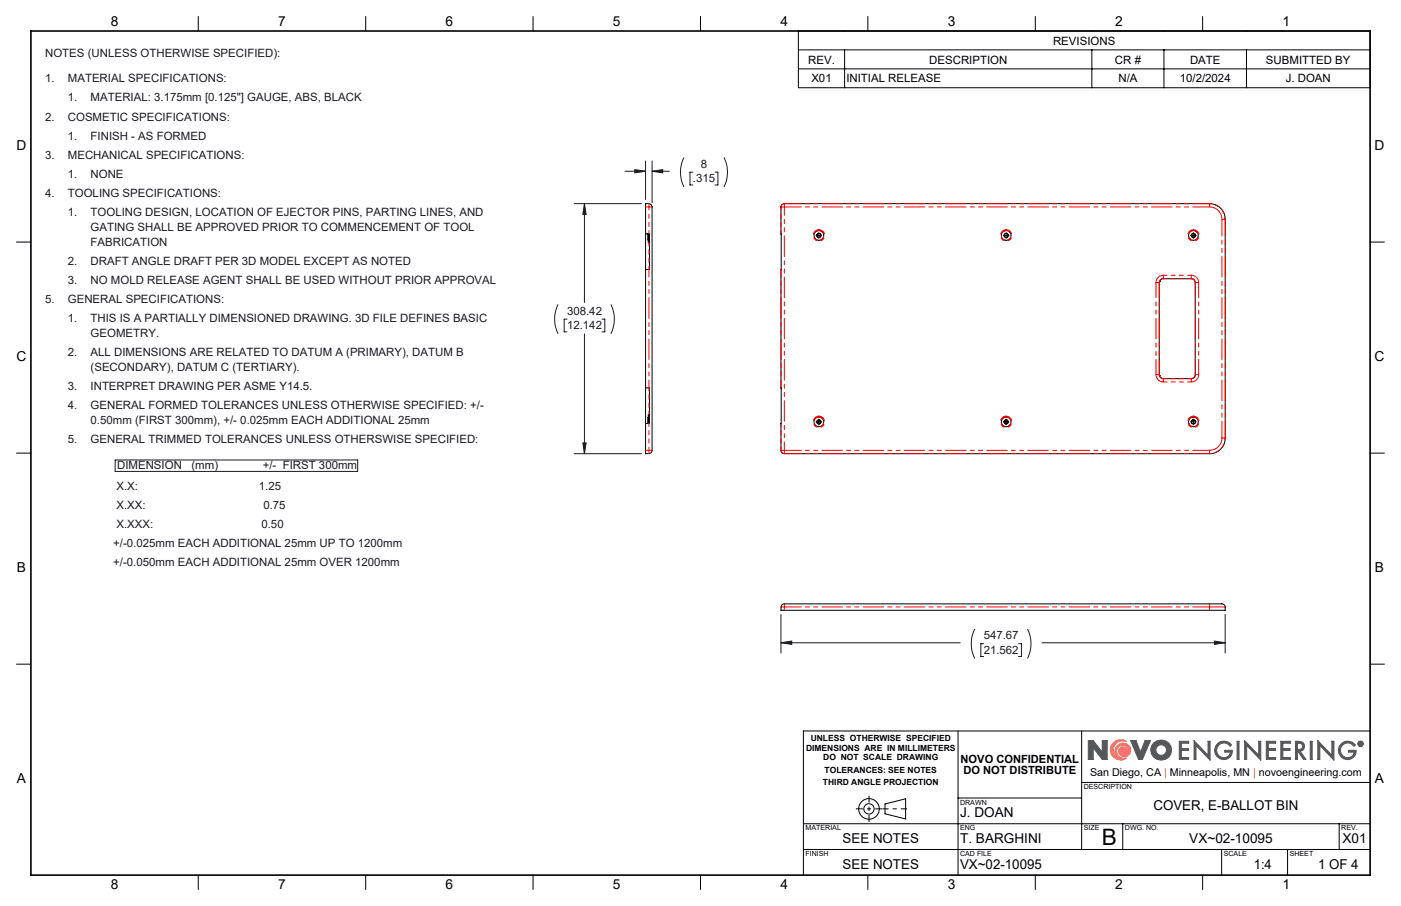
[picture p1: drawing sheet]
<svg xmlns="http://www.w3.org/2000/svg" width="432mm" height="279mm" viewBox="0 0 432 279" stroke-linecap="round" stroke-linejoin="round" font-family="sans-serif">
<g fill="none" stroke="#000" stroke-width=".31">
<path d="M61.1 5.1v4.5M112.7 5.1v4.5M164.3 5.1v4.5M215.9 5.1v4.5M267.5 5.1v4.5M319.1 5.1v4.5M370.7 5.1v4.5M5.1 74.6h4.4M199 62.8h1a1.03 1.03 0 0 1 1 1v75.1a.96 .96 0 0 1-1 1h-1zM199 72.1h1.2v11h-1.2M199.7 72.1l.1 1.9M199.8 72.1v2.8h.4"/>
<path d="M422.3 74.6h4.4M240.7 83.1v36.5M240.7 83.1h.1M240.7 83.1v-19.3a1.02 1.02 0 0 1 1-1h131.1a4.9 4.9 0 0 1 4.8 4.8v67.5a4.8 4.8 0 0 1-4.8 4.8h-131.1a.96 .96 0 0 1-1-1v-19.3M357.4 86.9l.4-.6 .6-.3h8.7a1.21 1.21 0 0 1 1.3 1.2v28.3a1.26 1.26 0 0 1-1.3 1.3h-8.5l-.7-.2-.5-.7M357.4 86.9v29M357.4 86.9h.1M199 119.6h1.2v11h-1.2M240.7 119.6h.1M357.4 115.9h.1M5.1 139.7h4.4M199.8 128.7l-.1 1.9"/>
<path d="M200.2 127.8h-.4v2.8M422.3 139.7h4.4M241 186.5l.5-.3h135.1a.97 .97 0 0 1 1 1v1h-136.9zM5.1 204.8h4.4M422.3 204.8h4.4M295.3 225.4v44.5M333.4 225.4v36.6M422.3 225.4h-174.7v44.5M247.6 254h174.7M272.8 247.9l6.3-1.6v6.3l-6.3-1.6zM295.3 246.1h38.1M333.4 241.3h88.9"/>
<path d="M346 254v8M412.7 254v8M61.1 269.9v4.4M112.7 269.9v4.4M164.3 269.9v4.4M215.9 269.9v4.4M247.6 262h174.7M267.5 269.9v4.4M319.1 269.9v4.4M370.7 269.9v4.4M376.5 262v7.9M396.8 262v7.9"/>
<circle cx="252.4" cy="72.6" r=".6"/>
<circle cx="252.4" cy="72.6" r=".66"/>
<circle cx="252.4" cy="72.6" r="1.51"/>
<circle cx="310.1" cy="72.6" r=".6"/>
<circle cx="310.1" cy="72.6" r=".65"/>
<circle cx="310.1" cy="72.6" r="1.5"/>
<circle cx="367.8" cy="72.6" r=".65"/>
<circle cx="367.8" cy="72.6" r="1.5"/>
<circle cx="367.8" cy="72.6" r=".6"/>
<circle cx="252.4" cy="130.1" r=".6"/>
<circle cx="252.4" cy="130.1" r=".65"/>
<circle cx="252.4" cy="130.1" r="1.49"/>
<circle cx="310.1" cy="130.1" r=".6"/>
<circle cx="310.1" cy="130.1" r="1.49"/>
<circle cx="310.1" cy="130.1" r=".64"/>
<circle cx="367.8" cy="130.1" r="1.49"/>
<circle cx="367.8" cy="130.1" r=".64"/>
<circle cx="367.8" cy="130.1" r=".6"/>
<circle cx="267.8" cy="249.5" r="1.59"/>
<circle cx="267.8" cy="249.5" r="3.2"/>
</g>
<path d="M200 74.9v8.2M200 72.1v-8.3M240.8 72.1v-8.3M200 119.6v8.2M200 138.9v-8.3M240.8 138.9v-8.3" fill="none" stroke="#f00" stroke-width=".31" stroke-dasharray="6.3 1.3 1.3 1.3 1.3 1.3" stroke-dashoffset="5.4"/>
<g fill="none" stroke="#f00" stroke-width=".31" stroke-dasharray="6.3 1.3 1.3 1.3 1.3 1.3">
<path d="M200 63.8h-1M200 63.8v-1M200 63.8h1M240.8 63.8h1M240.8 63.8a1 1 0 0 1 1-1M240.8 63.8h-.1M241.7 62.8h.1M241.8 62.8v1M372.8 62.8v1M372.8 62.8h.1M376.6 67.6a3.8 3.8 0 0 0-3.8-3.8M376.6 67.6h1"/>
<path d="M377.6 67.6h.1M356.3 87.1a2.25 2.25 0 0 1 2.2-2.2M357.3 87.1h-1M357.3 87.2v-.1M358.5 84.9v1M358.5 85.9a1.24 1.24 0 0 0-1.2 1.2M358.5 85.9h.1M367.1 85.9h.1M367.2 84.9v1M367.2 84.9a2.25 2.25 0 0 1 2.2 2.2M368.4 87.1a1.24 1.24 0 0 0-1.2-1.2M368.4 87.1v.1"/>
<path d="M369.4 87.1h-1M357.3 115.5h-1M357.3 115.5a1.24 1.24 0 0 0 1.2 1.3M357.3 115.5h.1M358.5 116.8v1M358.5 117.8a2.25 2.25 0 0 1-2.2-2.3M358.6 116.7l-.1 .1M367.2 116.8v1M367.2 116.8a1.24 1.24 0 0 0 1.2-1.3M367.2 116.8l-.1-.1M368.4 115.5h.1M369.4 115.5a2.25 2.25 0 0 1-2.2 2.3"/>
<path d="M369.4 115.5h-1M199 138.9h1M200 139.9v-1M200 138.9h1M240.7 138.9h.1M240.8 138.9h1M241.8 138.9v1M241.8 139.9a1 1 0 0 1-1-1M241.8 139.9h-.1M372.8 138.9v1M372.8 138.9a3.8 3.8 0 0 0 3.8-3.8M372.8 139.9h.1"/>
<path d="M376.6 135.1h1M377.6 135.1h.1M241.8 187.2l-.1 1M241.8 187.2h-1M241.8 186.2v1M372.8 186.2v1M372.8 188.2v-1M377.6 187.2h-4.8"/>
</g>
<path d="M241.8 63.8v75.1" fill="none" stroke="#f00" stroke-width=".31" stroke-dasharray="6.3 1.3 1.3 1.3 1.3 1.3" stroke-dashoffset="3.7"/>
<path d="M252.4 70.8a1.76 1.76 0 0 1 1.6 2.6 1.76 1.76 0 0 1-3 .3 1.76 1.76 0 0 1 1-2.8l.4-.1M310.1 70.8a1.76 1.76 0 0 1 1.6 2.6 1.76 1.76 0 0 1-3 .3 1.76 1.76 0 0 1 1-2.8l.4-.1M367.8 70.8a1.76 1.76 0 0 1 1.6 2.6 1.76 1.76 0 0 1-2.9 .3 1.76 1.76 0 0 1 .9-2.8l.4-.1M200 119.6v-36.5M240.8 119.6v-36.5M252.4 128.3a1.76 1.76 0 0 1 1.6 2.6 1.76 1.76 0 0 1-3 .3 1.76 1.76 0 0 1 1-2.8l.4-.1M310.1 128.3a1.76 1.76 0 0 1 1.6 2.6 1.76 1.76 0 0 1-3 .3 1.76 1.76 0 0 1 1-2.8l.4-.1M367.8 128.3a1.76 1.76 0 0 1 1.6 2.6 1.76 1.76 0 0 1-2.9 .3 1.76 1.76 0 0 1 .9-2.8l.4-.1" fill="none" stroke="#f00" stroke-width=".31" stroke-dasharray="6.3 1.3 1.3 1.3 1.3 1.3" stroke-dashoffset="4"/>
<path d="M372.8 62.8a4.8 4.8 0 0 1 4.8 4.8M377.6 135.1a4.8 4.8 0 0 1-4.8 4.8" fill="none" stroke="#f00" stroke-width=".31" stroke-dasharray="6.3 1.3 1.3 1.3 1.3 1.3" stroke-dashoffset="5.8"/>
<path d="M358.5 84.9h8.7M367.2 85.9h-8.7M358.5 116.8h8.7M367.2 117.8h-8.7" fill="none" stroke="#f00" stroke-width=".31" stroke-dasharray="6.3 1.3 1.3 1.3 1.3 1.3" stroke-dashoffset="5.2"/>
<path d="M357.3 87.1v28.4M369.4 87.1v28.4M356.3 115.5v-28.4M368.4 115.5v-28.4" fill="none" stroke="#f00" stroke-width=".31" stroke-dasharray="6.3 1.3 1.3 1.3 1.3 1.3" stroke-dashoffset="1.7"/>
<path d="M252.4 71.1a1.51 1.51 0 0 0-1.4 2.1 1.51 1.51 0 0 0 2.6 .3 1.51 1.51 0 0 0-.8-2.4h-.4M310.1 71.1a1.51 1.51 0 0 0-1.3 2.1 1.51 1.51 0 0 0 2.5 .3 1.51 1.51 0 0 0-.8-2.4h-.4M367.8 71.1a1.51 1.51 0 0 0-1.3 2.1 1.51 1.51 0 0 0 2.5 .3 1.51 1.51 0 0 0-.8-2.4h-.4M252.4 128.6a1.51 1.51 0 0 0-1.4 2.1 1.51 1.51 0 0 0 2.6 .3 1.51 1.51 0 0 0-.8-2.4h-.4M310.1 128.6a1.51 1.51 0 0 0-1.3 2.1 1.51 1.51 0 0 0 2.5 .3 1.51 1.51 0 0 0-.8-2.4h-.4M367.8 128.6a1.51 1.51 0 0 0-1.3 2.1 1.51 1.51 0 0 0 2.5 .3 1.51 1.51 0 0 0-.8-2.4h-.4" fill="none" stroke="#f00" stroke-width=".31" stroke-dasharray="6.3 1.3 1.3 1.3 1.3 1.3" stroke-dashoffset="4.8"/>
<path d="M241.8 62.8h131M372.8 63.8h-131M241.8 138.9h131M372.8 139.9h-131M372.8 187.2h-131" fill="none" stroke="#f00" stroke-width=".31" stroke-dasharray="6.3 1.3 1.3 1.3 1.3 1.3" stroke-dashoffset="1.1"/>
<path d="M377.6 67.6v67.5M376.6 135.1v-67.5" fill="none" stroke="#f00" stroke-width=".31" stroke-dasharray="6.3 1.3 1.3 1.3 1.3 1.3" stroke-dashoffset="1.2"/>
<path d="M342.7 229.6a3.1 3.1 0 0 1 4.5-.9 2.82 2.82 0 0 0-3.9 1.7 2.82 2.82 0 0 0 2.3 3.6 2.45 2.45 0 0 1-1.1-4.2 2.45 2.45 0 0 1 4 1.5 1.88 1.88 0 0 1-1.9 2.1 1.88 1.88 0 0 1-1.8-2.2l.6-.7a1.82 1.82 0 0 1 2.4 1.5 1.89 1.89 0 0 0-2.6-2 1.89 1.89 0 0 0-.3 3.3l1.5 .6 .8-.1a3.2 3.2 0 0 1-4-.2 3.2 3.2 0 0 1-.5-4z" fill="none" stroke="#f78d2a" stroke-width=".31"/>
<g fill="none" stroke="#555759" stroke-width=".31">
<path d="M336.9 230.6v3.6h-1.5v-5.8h1.5l2.8 3.6M336.9 230.6h.1M337 230.6l2.7 3.6h1.5v-5.8h-1.5v3.6M339.7 232h.1M348.5 228.4h1.6l1.4 3.6 1.4-3.6h1.7l-2.5 5.8h-1.2zM363.5 228.6h2.9v.6h-2.3v1.7h2.2v.5h-2.2v2.2h2.3v.6h-2.9zM368 228.4l4.3 4.5v-4.3h.7v5.8l-4.4-4.5v4.3h-.6zM375.4 229.2a2.89 2.89 0 0 1 4.2 .5l-.5 .5a2.26 2.26 0 0 0-3.2-.7 2.26 2.26 0 0 0-.5 3.2 2.26 2.26 0 0 0 3.3 .4l.5-1.1h-1.7v-.6h2.3a2.78 2.78 0 0 1-4 2.5 2.78 2.78 0 0 1-.4-4.7zM381.3 228.6h.6v5.6h-.6zM383.6 228.4l4.3 4.5v-4.3h.7v5.8l-4.4-4.5v4.3h-.6zM390.3 228.6h2.9v.6h-2.3v1.7h2.2v.5h-2.2v2.2h2.3v.6h-2.9zM394.8 228.6h2.9v.6h-2.3v1.7h2.2v.5h-2.2v2.2h2.3v.6h-2.9z"/>
<path d="M399.3 228.6a2.74 2.74 0 0 1 2.6 .8l.2 .8-.3 .9-1.1 .6 1.8 2.5h-.8l-1.7-2.5h-.1v2.5h-.6zM399.9 229.2l1.1 .1a1.02 1.02 0 0 1 0 1.7l-1.1 .2zM403.8 228.6h.6v5.6h-.6zM406.2 228.4l4.3 4.5v-4.3h.6v5.8l-4.3-4.5v4.3h-.6zM413.6 229.2a2.89 2.89 0 0 1 4.2 .5l-.5 .5a2.25 2.25 0 0 0-3.3-.7 2.25 2.25 0 0 0-.2 3.4 2.25 2.25 0 0 0 3.4-.3l.1-.6h-1.6v-.6h2.3a2.79 2.79 0 0 1-4 2.5 2.79 2.79 0 0 1-.4-4.7zM419 228.9l.6 .1-.1 .4 .2 .4-.4-.4-.3 .4zM419.2 229l.3 .2-.3 .1z"/>
<circle cx="357.9" cy="231.3" r="1.64"/>
<circle cx="357.9" cy="231.3" r="3.2"/>
<circle cx="419.3" cy="229.4" r=".85"/>
<circle cx="419.3" cy="229.4" r=".71"/>
</g>
<path d="M279.5 249.4h-7.5" fill="none" stroke="#000" stroke-width=".31" stroke-dasharray="15.2 1.3 1.3 1.3" stroke-dashoffset="13.4" stroke-linecap="butt"/>
<path d="M263.8 249.4h8.1M267.8 245.4v8.1" fill="none" stroke="#000" stroke-width=".31" stroke-dasharray="15.2 1.3 1.3 1.3" stroke-dashoffset="13.1" stroke-linecap="butt"/>
<path d="M9.5 9.6h412.8v260.3h-412.8z" fill="none" stroke="#000" stroke-width=".5"/>
<path d="M343 229.1a3.2 3.2 0 0 1 4.2-.4 2.82 2.82 0 0 0-3.9 1.7 2.82 2.82 0 0 0 2.3 3.6 2.43 2.43 0 0 1-1.9-2.8 2.43 2.43 0 0 1 2.7-2 2.43 2.43 0 0 1 2.1 2.7 1.82 1.82 0 0 1-2.5 1.5 1.82 1.82 0 0 1-.9-2.7 1.73 1.73 0 0 1 2.7 1.3 1.9 1.9 0 0 0-2.6-2 1.9 1.9 0 0 0-.3 3.3l.8 .5h1.5a3.2 3.2 0 0 1-4.2-.4 3.2 3.2 0 0 1 0-4.3z" fill-rule="evenodd" fill="#f78d2a"/>
<path d="M335.4 228.4v5.8h1.5v-3.6l2.8 3.6h1.5v-5.8h-1.5v3.6l-2.8-3.6zM348.5 228.4l2.4 5.8h1.2l2.5-5.8h-1.7l-1.4 3.6-1.4-3.6zM355.6 229.1a3.1 3.1 0 0 0 .2 4.6 3.1 3.1 0 0 0 4.6-.6 3.1 3.1 0 0 0-1-4.5l-1.8-.4-1 .3zM356.2 231.3a1.65 1.65 0 0 1 3.3 0 1.65 1.65 0 0 1-3.3 0zM363.5 228.6v5.6h2.9v-.6h-2.3v-2.2h2.2v-.5h-2.2v-1.7h2.3v-.6zM368 228.4v5.8h.6v-4.3l4.4 4.5v-5.8h-.7v4.3zM375.2 229.3a2.79 2.79 0 0 0 .7 4.7 2.79 2.79 0 0 0 3.9-2.6h-2.3v.6h1.7a2.16 2.16 0 0 1-3 1.4 2.16 2.16 0 0 1-.9-3.2 2.22 2.22 0 0 1 3.8 0l.5-.5a2.92 2.92 0 0 0-4.4-.4zM381.3 228.6v5.6h.6v-5.6zM383.6 228.4v5.8h.6v-4.3l4.4 4.5v-5.8h-.7v4.3zM390.3 228.6v5.6h2.9v-.6h-2.3v-2.2h2.2v-.5h-2.2v-1.7h2.3v-.6zM394.8 228.6v5.6h2.9v-.6h-2.3v-2.2h2.2v-.5h-2.2v-1.7h2.3v-.6zM399.3 228.6v5.6h.6v-2.5l1.8 2.5h.8l-1.8-2.5 1.1-.6 .3-1.3a1.6 1.6 0 0 0-2.1-1.2zM399.9 229.2l1.3 .3 .3 .4-.3 1-1.3 .3zM403.8 228.6v5.6h.6v-5.6zM406.2 228.4v5.8h.6v-4.3l4.3 4.5v-5.8h-.6v4.3zM413.3 229.4a2.79 2.79 0 0 0 .9 4.6 2.79 2.79 0 0 0 3.8-2.6h-2.3v.6h1.6a2.18 2.18 0 0 1-3.2 1.3 2.18 2.18 0 0 1-.4-3.5 2.22 2.22 0 0 1 3.6 .4l.5-.5a2.89 2.89 0 0 0-4.5-.3zM419 228.9v.9h.2v-.4l.5 .4-.2-.4 .2-.4zM419.2 229l.3 .2-.3 .1zM418.5 229.4a.85 .85 0 0 0 1.7 0 .85 .85 0 0 0-1.7 0zM418.6 229.4a.71 .71 0 0 1 1.4 0 .71 .71 0 0 1-1.4 0z" fill-rule="evenodd" fill="#555759"/>
<g fill="none" stroke="#191924" stroke-width=".31">
<path d="M192.6 52.8h6.4M195.7 52.3l3.3 .5-3.3 .5zM199 49.6v11.9M201 52.8l3.3-.5v1zM201 49.6v12.9M201 52.8h5.3M210.8 48.6a10.2 10.2 0 0 0 0 9M213.5 53.1h-.8v3.9h.8M220.4 53.1h.9v3.9h-.9M223.1 48.6a9.9 9.9 0 0 1 0 9M177 62.8h20.7M180.1 62.8l.6 3.3h-1.1z"/>
<path d="M180.1 62.8v30.5M172 93.9a10.2 10.2 0 0 0 0 9M174.8 98.4h-.9v3.9h.9M185.5 98.4h.9v3.9h-.9M188.3 93.9a10.2 10.2 0 0 1 0 9M180.1 102.9v37M177 139.9h20.7M179.6 136.6h1.1l-.6 3.3zM35.5 141.9h74.7v3.5h-74.7zM240.7 198.2l3.3-.5v1zM240.7 189.5v11.9M240.7 198.2h55.2"/>
<path d="M300.4 194a10.2 10.2 0 0 0 0 9.1M303.2 198.5h-.9v4h.9M313.9 198.5h.9v4h-.9M316.7 194a10.2 10.2 0 0 1 0 9.1M321.2 198.2h56.4M374.3 197.7l3.3 .5-3.3 .5zM377.6 189.5v11.9"/>
</g>
<g fill="none" stroke="#000" stroke-width=".31">
<path d="M246.1 9.6h176.2v17.5h-176.2zM246.1 15.4h176.2M260.3 15.4v11.7M336.5 15.4v11.7M358.7 15.4v11.7M384.2 15.4v11.7M246.1 21.2h176.2M251.5 72.6h.4M252.1 72.6h.5M252.4 71.7v.4M252.4 72.4v.4M252.4 73.1v.4"/>
<path d="M252.9 72.6h.4M309.2 72.6h.4M309.8 72.6h.5M310.1 71.7v.4M310.1 72.4v.4M310.1 73.1v.4M310.6 72.6h.4M366.9 72.6h.4M367.6 72.6h.5M367.8 71.7v.4M367.8 72.4v.4M367.8 73.1v.4"/>
<path d="M368.3 72.6h.4M251.5 130.1h.4M252.1 130.1h.5M252.4 129.2v.4M252.4 129.9v.5M252.4 130.6v.4M252.9 130.1h.4M309.2 130.1h.4M309.8 130.1h.5M310.1 129.2v.4M310.1 129.9v.5M310.1 130.6v.4"/>
<path d="M310.6 130.1h.4M366.9 130.1h.4M367.6 130.1h.5M367.8 129.2v.4M367.8 129.9v.5M367.8 130.6v.4M368.3 130.1h.4"/>
</g>
<path d="M240.7 198.2l3.3-.5v1zM374.3 197.7l3.3 .5-3.3 .5zM195.7 52.3l3.3 .5-3.3 .5zM201 52.8l3.3-.5v1zM180.1 62.8l.6 3.3h-1.1zM179.6 136.6h1.1l-.6 3.3z" fill="#191924"/>
<text font-size="7" x="339.5" y="260.5">B</text>
<g font-size="4.2">
<text x="34.1" y="8.1">8</text>
<text x="85.7" y="8.1">7</text>
<text x="137.3" y="8.1">6</text>
<text x="188.9" y="8.1">5</text>
<text x="240.5" y="8.1">4</text>
<text x="292.1" y="8.1">3</text>
<text x="343.7" y="8.1">2</text>
<text x="395.3" y="8.1">1</text>
<text x="5.1" y="46.4">D</text>
<text x="423.7" y="46.4">D</text>
<text x="5.1" y="111.4">C</text>
<text x="423.7" y="111.4">C</text>
<text x="5.2" y="176.5">B</text>
<text x="423.8" y="176.5">B</text>
<text x="5.2" y="241.6">A</text>
<text x="423.8" y="241.6">A</text>
<text x="355.5" y="249.9">COVER, E-BALLOT BIN</text>
<text x="295.9" y="252">J. DOAN</text>
<text x="259.7" y="260">SEE NOTES</text>
<text x="295.9" y="260">T. BARGHINI</text>
<text x="366.5" y="260">VX~02-10095</text>
<text x="413.8" y="260">X01</text>
<text x="259.7" y="267.9">SEE NOTES</text>
<text x="295.9" y="267.9">VX~02-10095</text>
<text x="386.4" y="267.9">1:4</text>
<text x="406.3" y="267.9">1 OF 4</text>
<text x="34.1" y="274.2">8</text>
<text x="85.7" y="274.2">7</text>
<text x="137.3" y="274.2">6</text>
<text x="188.9" y="274.2">5</text>
<text x="240.5" y="274.2">4</text>
<text x="292.1" y="274.2">3</text>
<text x="343.7" y="274.2">2</text>
<text x="395.3" y="274.2">1</text>
</g>
<g font-size="3.5" fill="#191924">
<text x="13.9" y="17.5">NOTES (UNLESS OTHERWISE SPECIFIED):</text>
<text x="13.9" y="25.4">1.</text>
<text x="20.9" y="25.4">MATERIAL SPECIFICATIONS:</text>
<text x="20.9" y="31.3">1.</text>
<text x="27.9" y="31.3">MATERIAL: 3.175mm [0.125&quot;] GAUGE, ABS, BLACK</text>
<text x="13.9" y="37.2">2.</text>
<text x="20.9" y="37.2">COSMETIC SPECIFICATIONS:</text>
<text x="20.9" y="43.1">1.</text>
<text x="27.9" y="43.1">FINISH - AS FORMED</text>
<text x="13.9" y="49">3.</text>
<text x="20.9" y="49">MECHANICAL SPECIFICATIONS:</text>
<text x="216" y="51.7">8</text>
<text x="20.9" y="54.9">1.</text>
<text x="27.9" y="54.9">NONE</text>
<text x="213.6" y="56.2">.315</text>
<text x="13.9" y="60.8">4.</text>
<text x="20.9" y="60.8">TOOLING SPECIFICATIONS:</text>
<text x="20.9" y="66.7">1.</text>
<text x="27.9" y="66.7">TOOLING DESIGN, LOCATION OF EJECTOR PINS, PARTING LINES, AND</text>
<text x="27.9" y="71.3">GATING SHALL BE APPROVED PRIOR TO COMMENCEMENT OF TOOL</text>
<text x="27.9" y="75.8">FABRICATION</text>
<text x="20.9" y="81.7">2.</text>
<text x="27.9" y="81.7">DRAFT ANGLE DRAFT PER 3D MODEL EXCEPT AS NOTED</text>
<text x="20.9" y="87.6">3.</text>
<text x="27.9" y="87.6">NO MOLD RELEASE AGENT SHALL BE USED WITHOUT PRIOR APPROVAL</text>
<text x="13.9" y="93.5">5.</text>
<text x="20.9" y="93.5">GENERAL SPECIFICATIONS:</text>
<text x="20.9" y="99.4">1.</text>
<text x="27.9" y="99.4">THIS IS A PARTIALLY DIMENSIONED DRAWING. 3D FILE DEFINES BASIC</text>
<text x="174.8" y="97">308.42</text>
<text x="174.8" y="101.5">12.142</text>
<text x="27.9" y="104">GEOMETRY.</text>
<text x="20.9" y="109.9">2.</text>
<text x="27.9" y="109.9">ALL DIMENSIONS ARE RELATED TO DATUM A (PRIMARY), DATUM B</text>
<text x="27.9" y="114.4">(SECONDARY), DATUM C (TERTIARY).</text>
<text x="20.9" y="120.3">3.</text>
<text x="27.9" y="120.3">INTERPRET DRAWING PER ASME Y14.5.</text>
<text x="20.9" y="126.2">4.</text>
<text x="27.9" y="126.2">GENERAL FORMED TOLERANCES UNLESS OTHERWISE SPECIFIED: +/-</text>
<text x="27.9" y="130.8">0.50mm (FIRST 300mm), +/- 0.025mm EACH ADDITIONAL 25mm</text>
<text x="20.9" y="136.7">5.</text>
<text x="27.9" y="136.7">GENERAL TRIMMED TOLERANCES UNLESS OTHERSWISE SPECIFIED:</text>
<text x="36.1" y="144.6">DIMENSION</text>
<text x="59" y="144.6">(mm)</text>
<text x="81" y="144.6">+/- FIRST 300mm</text>
<text x="35.9" y="151.1">X.X:</text>
<text x="79.8" y="151.1">1.25</text>
<text x="35.9" y="157">X.XX:</text>
<text x="81.2" y="157">0.75</text>
<text x="35.9" y="162.9">X.XXX:</text>
<text x="80.6" y="162.9">0.50</text>
<text x="34.9" y="168.8">+/-0.025mm EACH ADDITIONAL 25mm UP TO 1200mm</text>
<text x="34.9" y="174.7">+/-0.050mm EACH ADDITIONAL 25mm OVER 1200mm</text>
<text x="303.2" y="197.1">547.67</text>
<text x="303.2" y="201.6">21.562</text>
</g>
<g font-size="3.5">
<text x="324.6" y="13.8">REVISIONS</text>
<text x="249.1" y="19.6">REV.</text>
<text x="286.4" y="19.6">DESCRIPTION</text>
<text x="343.6" y="19.6">CR #</text>
<text x="366.8" y="19.6">DATE</text>
<text x="390.2" y="19.6">SUBMITTED BY</text>
<text x="250.1" y="25.4">X01</text>
<text x="260.8" y="25.4">INITIAL RELEASE</text>
<text x="344.7" y="25.4">N/A</text>
<text x="363.6" y="25.4">10/2/2024</text>
<text x="396.3" y="25.4">J. DOAN</text>
<text x="296.1" y="235.2">NOVO CONFIDENTIAL</text>
<text x="296.9" y="238.7">DO NOT DISTRIBUTE</text>
</g>
<text font-size="3.3" x="336" y="239.4">San Diego, CA | Minneapolis, MN | novoengineering.com</text>
<g font-size="2.6">
<text x="248.4" y="231.5">DIMENSIONS ARE IN MILLIMETERS</text>
<text x="249.9" y="228.6">UNLESS OTHERWISE SPECIFIED</text>
<text x="253.7" y="234.4">DO NOT SCALE DRAWING</text>
<text x="254.2" y="238.5">TOLERANCES: SEE NOTES</text>
<text x="253.7" y="242.1">THIRD ANGLE PROJECTION</text>
</g>
<g font-size="2.2">
<text x="334" y="243.4">DESCRIPTION</text>
<text x="295.9" y="248.2">DRAWN</text>
<text x="248.3" y="256.1">MATERIAL</text>
<text x="295.9" y="256.1">ENG</text>
<text x="334" y="256.1">SIZE</text>
<text x="346.7" y="256.1">DWG. NO.</text>
<text x="413.4" y="256.1">REV.</text>
<text x="248.3" y="264">FINISH</text>
<text x="295.9" y="264">CAD FILE</text>
<text x="377.2" y="264">SCALE</text>
<text x="397.5" y="264">SHEET</text>
</g>
</svg>
